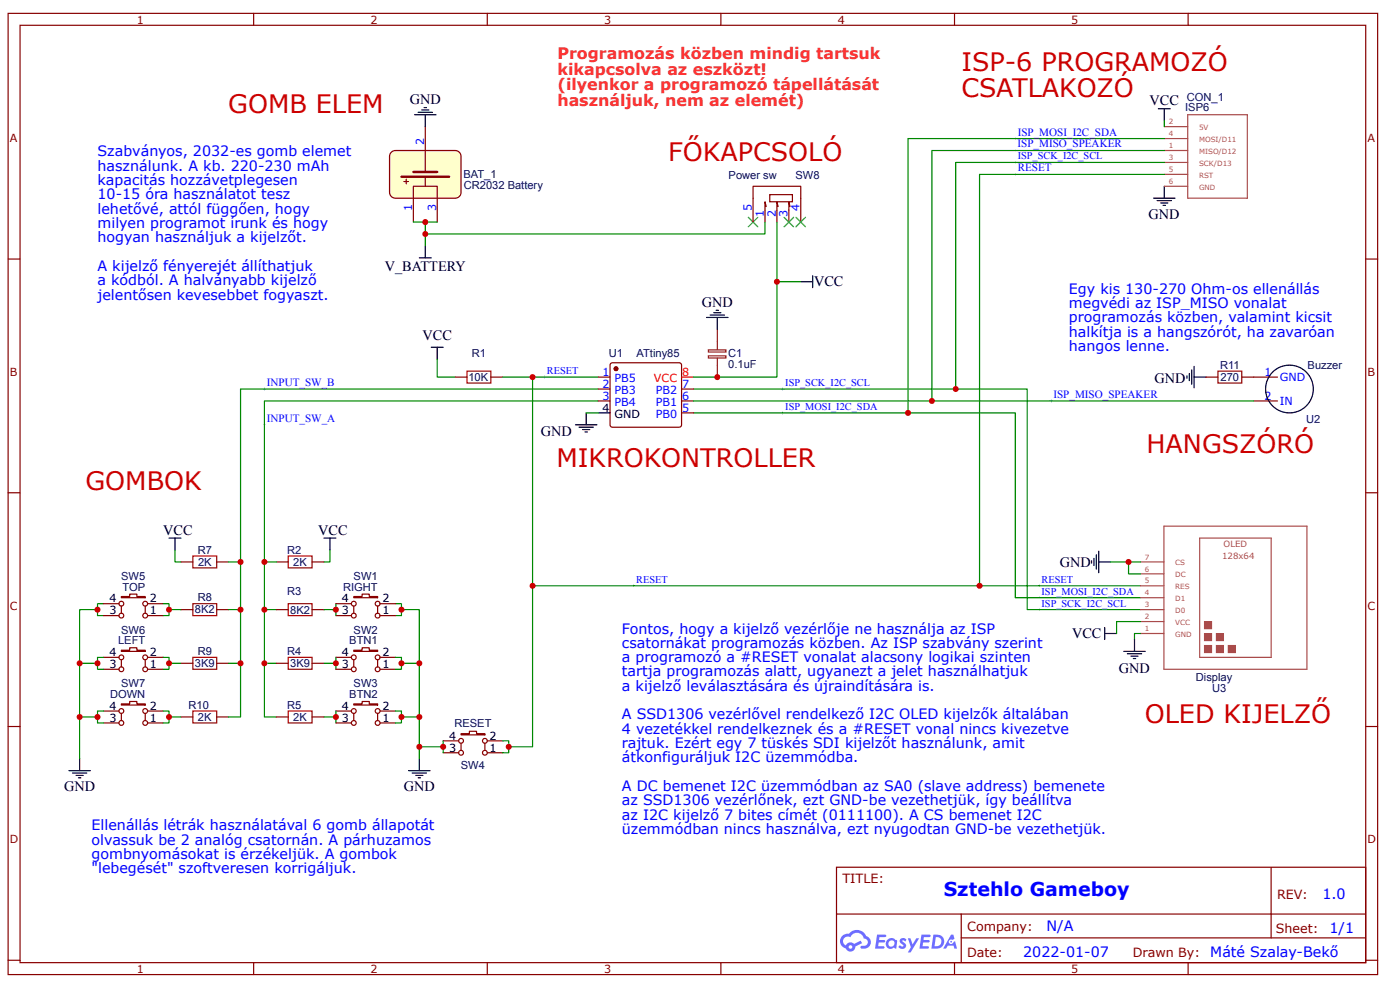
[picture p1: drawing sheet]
<svg xmlns="http://www.w3.org/2000/svg" width="297mm" height="210mm" viewBox="0 0 297 210" stroke-linecap="round" stroke-linejoin="round" font-family="sans-serif">
<g fill="none" stroke="#800" stroke-width=".25">
<path d="M1.7 2.8h290.2v203.6h-290.2zM4.2 5.4h285.2v198.5h-285.2zM53.8 2.8v2.6M103.3 2.8v2.6M152.8 2.8v2.6M202.3 2.8v2.6M251.8 2.8v2.6M1.7 54.9h2.5M289.4 54.9h2.5M1.7 104.4h2.5M289.4 104.4h2.5M1.7 153.9h2.5"/>
<path d="M289.4 153.9h2.5M177.3 183.7h112.1v20.2h-112.1zM177.3 193.6h112M203.7 198.6h85.6M203.7 193.6v10.1M269.4 183.7v14.9M1.7 203.4h2.5M53.8 203.9v2.5M103.3 203.9v2.5M152.8 203.9v2.5M202.3 203.9v2.5M251.8 203.9v2.5"/>
<path d="M289.4 203.4h2.5"/>
</g>
<g fill="#58f">
<path d="M190.9 198.8l.5-.1 .4 .1 .3 .2-.3 .4a.34 .34 0 0 0-.2-.2 .34 .34 0 0 0-.4 .1v.1a.85 .85 0 0 1 .7 .6 .85 .85 0 0 1-.3 .9l-.6 .1-.6-.4 .3-.4 .5 .3 .3-.1-.1-.2a.87 .87 0 0 1-.5-1.4z"/>
<path d="M192.4 198.7h.5l.5 1.3 .8-1.3h.6l-1.8 3h-.6l.6-1.1z"/>
<path d="M185.9 197.9h1.6l.3 .2-.1 .3-1.3 .1-.1 .6h1.1l.2 .3-.3 .2h-1.1l-.1 .8h1.2l.1 .3-.1 .2h-1.9z"/>
<path d="M195.3 197.9h1.6l.3 .2-.1 .3-1.3 .1-.1 .6h1.1l.2 .3-.3 .2h-1.1l-.1 .8h1.2l.2 .3-.2 .2h-1.9z"/>
<path d="M201.5 198h.5l.3 .8-.5 .3a.5 .5 0 0 0-.7 .2 .5 .5 0 0 0 .3 .7 .5 .5 0 0 0 .6-.5l.4-.2 .4 1.6h-.6l-.1-.6h-1.3l-.3 .6h-.6z"/>
<path d="M197.8 197.9l-.4 3h.9a1.51 1.51 0 0 0 1.8-1.5 1.51 1.51 0 0 0-1.8-1.5zM198.3 198.5a1 1 0 0 1 1.2 1 1 1 0 0 1-1.3 .9h-.2z"/>
<path d="M188 199.1a1.1 1.1 0 0 0-.1 1.5 1.1 1.1 0 0 0 1.6 .1l.4 .2 .2-1.6-.4-.2a1.07 1.07 0 0 0-1.7 0zM188.2 199.8a.67 .67 0 0 1 1.3 0 .67 .67 0 0 1-1.3 0z"/>
<path d="M178.5 198.2a1.56 1.56 0 0 0 .7 2.7 1.03 1.03 0 0 0 1.2 .6 1.03 1.03 0 0 0 .8-1l1.5-.7-.3-.6-1.4 .7a1.05 1.05 0 0 0-1.7 .3 1 1 0 0 1-.5-1.4 1 1 0 0 1 1.4-.3 1.52 1.52 0 0 1 1.6-.9 1.52 1.52 0 0 1 1.3 1.2 .82 .82 0 0 1 .8 1 .82 .82 0 0 1-1.2 .5 .31 .31 0 0 0-.4 .3 .31 .31 0 0 0 .3 .3 1.42 1.42 0 0 0 1.8-.9 1.42 1.42 0 0 0-.9-1.8 2.25 2.25 0 0 0-3.7-.4l-.8 .1zM179.8 200.6a.4 .4 0 0 1 .8 0 .4 .4 0 0 1-.8 0z"/>
<circle cx="201.5" cy="199.4" r=".19"/>
</g>
<path d="M159.6 47v-7.5h10.1v7.5M162.4 43.7l-.3-1v4.3M163.1 41.2h4.8v1.5h-4.8zM164.9 43.7l-.3-1v4.3M167.4 43.7l-.2-1v4.3M96.4 79.9h2.6M104 79.9h2.5M265.7 79.9h5M265.7 84.9h5" fill="none" stroke="#800" stroke-width=".25"/>
<g fill="none" stroke="#000" stroke-width=".25">
<path d="M245.5 23h2.5M246.7 23v2.6M246.7 39.5v2.5M244.4 42h4.6M245.2 42.5h3M246 43h1.5M246.5 43.5h.5M91.4 73.6h2.5M92.6 73.6v2.5M149.7 67.2h4.6M150.5 66.7h3M151.2 66.2h1.6"/>
<path d="M151.8 65.7h.5M152 67.2v2.6M121.9 90h4.6M122.7 90.5h3M123.5 91h1.5M124 91.5h.5M124.2 87.4v2.6"/>
<circle cx="273.2" cy="82.4" r="5.1"/>
</g>
<path d="M99 78.6h5v2.5h-5z" fill="none" stroke="#a00000" stroke-width=".25"/>
<path d="M147 87.4h68.2v39.2h26.5M147 82.4h70.7v46.7h24" fill="none" stroke="#080" stroke-width=".25"/>
<path d="M150.1 74.1h3.7v.5h-3.7zM150.1 75.4h3.7v.4h-3.7zM152 69.8v4.3M152 75.8v4.1" fill="none" stroke="#8d2323" stroke-width=".25"/>
<g fill="#000">
<path d="M158.6 46l2 2zM160.6 46l-2 2z"/>
<path d="M166.1 46l2.1 2zM166.1 48l2.1-2z"/>
<path d="M168.7 46l2 2zM170.7 46l-2 2z"/>
</g>
<path d="M158.6 46l2 2M160.6 46l-2 2M166.1 46l2.1 2M168.2 46l-2.1 2M168.7 46l2 2M170.7 46l-2 2" fill="none" stroke="#3c3" stroke-width=".25"/>
<circle cx="130.5" cy="78.1" r=".38" fill="#800"/>
<g fill="none" stroke="#800" stroke-width=".25">
<path d="M129.4 77l.4-.2h14.1l.4 .2 .1 .3v12.7l-.1 .3-.4 .2h-14.1l-.4-.2-.1-.3v-12.7z"/>
<circle cx="130.5" cy="78.1" r=".38"/>
</g>
<circle cx="130.5" cy="78.1" r=".38" fill="#800"/>
<g fill="none" stroke="#800" stroke-width=".25">
<path d="M90.1 26.8v5.1M87.6 42v5M92.6 42v5M126.7 79.9h2.6M255.6 79.9h2.5M263.1 79.9h2.6M126.7 82.4h2.6M126.7 84.9h2.6M144.4 82.4h2.6M144.4 84.9h2.6M144.4 87.4h2.6"/>
<circle cx="130.5" cy="78.1" r=".38"/>
</g>
<path d="M88.9 54.6h2.5M90.1 52.1v2.5M169.7 59.7h2.5M172.2 58.4v2.5M251.5 79.6v.5M252 79.1v1.5M252.5 78.4v3M253 79.9h2.6M253 77.6v4.5M126.7 87.4h2.6" fill="none" stroke="#000" stroke-width=".25"/>
<path d="M144.4 79.9h2.6" fill="none" stroke="#f00" stroke-width=".25"/>
<path d="M164.6 59.7v20.2h-17.6M164.6 47v12.7h5.1M106.5 79.9h20.2M124.2 87.4h2.5M126.7 82.4h-75.7v46.7M126.7 84.9h-70.7v44.2M147 84.9h118.7" fill="none" stroke="#080" stroke-width=".25"/>
<path d="M258.1 78.6h5v2.5h-5z" fill="none" stroke="#a00000" stroke-width=".25"/>
<path d="M82.9 32.2l.9-.3h12.6a1.26 1.26 0 0 1 1.3 1.2v7.6a1.26 1.26 0 0 1-1.3 1.3h-12.6a1.26 1.26 0 0 1-1.3-1.3v-7.6z" fill="#ffc"/>
<g fill="none" stroke="#800" stroke-width=".25">
<path d="M82.9 32.2l.9-.3h12.6a1.26 1.26 0 0 1 1.3 1.2v7.6a1.26 1.26 0 0 1-1.3 1.3h-12.6a1.26 1.26 0 0 1-1.3-1.3v-7.6zM85.6 38.4h1M86.1 37.9v1M90.1 31.9v4.5M90.1 37.4v2.1M87.6 42v-2.5h5v2.5M38.3 119h2.6M45.9 119h2.5M58.6 119h2.5M66.1 119h2.6M21.9 130.4h3.3M21.9 127.9h3.3"/>
<path d="M21.9 139.2h3.3M25.7 126.3h1.8v-.5h1.5v.5h1.8v.3h-5.1zM25.7 137.7h1.8v-.5h1.5v.5h1.8v.3h-5.1zM25.7 128.4v1.5M25.7 139.7v1.5M30.8 128.4v1.5M30.8 139.7v1.5M31.3 130.4h3.3M31.3 127.9h3.3M31.3 139.2h3.3M38.3 129.1h2.6M45.9 129.1h2.5"/>
<path d="M58.6 129.1h2.5M66.1 129.1h2.6M71.2 130.4h3.3M71.2 127.9h3.3M71.2 139.2h3.3M75 126.3h1.7v-.5h1.6v.5h1.7v.3h-5zM75 137.7h1.7v-.5h1.6v.5h1.7v.3h-5zM75 128.4v1.5M75 139.7v1.5M80 128.4v1.5M80 139.7v1.5M80.5 130.4h3.3"/>
<path d="M80.5 127.9h3.3M80.5 139.2h3.3M21.9 141.7h3.3M21.9 153.1h3.3M21.9 150.6h3.3M25.7 149.1h1.8v-.5h1.5v.5h1.8v.2h-5.1zM25.7 151.1v1.5M30.8 151.1v1.5M31.3 141.7h3.3M31.3 153.1h3.3M31.3 150.6h3.3M38.3 151.9h2.6"/>
<path d="M38.3 140.5h2.6M45.9 151.9h2.5M45.9 140.5h2.5M58.6 151.9h2.5M58.6 140.5h2.5M66.1 151.9h2.6M66.1 140.5h2.6M71.2 141.7h3.3M71.2 153.1h3.3M71.2 150.6h3.3M75 149.1h1.7v-.5h1.6v.5h1.7v.2h-5zM75 151.1v1.5"/>
<path d="M80 151.1v1.5M80.5 141.7h3.3M80.5 153.1h3.3M80.5 150.6h3.3"/>
<circle cx="25.7" cy="127.9" r=".51"/>
<circle cx="25.7" cy="130.4" r=".51"/>
<circle cx="25.7" cy="139.2" r=".51"/>
<circle cx="30.8" cy="127.9" r=".51"/>
<circle cx="30.8" cy="139.2" r=".51"/>
<circle cx="30.8" cy="130.4" r=".51"/>
<circle cx="75" cy="127.9" r=".51"/>
<circle cx="75" cy="130.4" r=".51"/>
<circle cx="75" cy="139.2" r=".51"/>
<circle cx="80" cy="127.9" r=".51"/>
<circle cx="80" cy="139.2" r=".51"/>
<circle cx="80" cy="130.4" r=".51"/>
<circle cx="25.7" cy="141.7" r=".51"/>
<circle cx="25.7" cy="153.1" r=".51"/>
<circle cx="25.7" cy="150.6" r=".51"/>
<circle cx="30.8" cy="141.7" r=".51"/>
<circle cx="30.8" cy="150.6" r=".51"/>
<circle cx="30.8" cy="153.1" r=".51"/>
<circle cx="75" cy="153.1" r=".51"/>
<circle cx="75" cy="141.7" r=".51"/>
<circle cx="75" cy="150.6" r=".51"/>
<circle cx="80" cy="141.7" r=".51"/>
<circle cx="80" cy="153.1" r=".51"/>
<circle cx="80" cy="150.6" r=".51"/>
</g>
<path d="M85.1 37.4h10.1M87.6 36.4h5" fill="none" stroke="#800" stroke-width=".51"/>
<g fill="none" stroke="#000" stroke-width=".25">
<path d="M87.8 24.3h4.6M88.6 23.8h3M89.4 23.3h1.5M89.9 22.8h.5M90.1 24.3v2.5M35.8 114h2.5M37.1 114v2.5M68.7 114h2.5M69.9 114v2.5M234.1 134.2h2.5M234.1 132.9v2.5M14.6 163.2h4.5"/>
<path d="M15.4 163.7h3M16.1 164.2h1.5M16.6 164.7h.5M16.9 160.7v2.5M86.6 163.2h4.5M87.3 163.7h3.1M88.1 164.2h1.5M88.6 164.7h.5M88.9 160.7v2.5"/>
</g>
<g fill="none" stroke="#a54b4b" stroke-width=".25">
<path d="M246.7 26.8h5M246.7 29.4h5M246.7 31.9h5M246.7 34.4h5M246.7 36.9h5M246.7 39.5h5M251.7 24.3h12.6v17.7h-12.6zM241.7 119h4.9M246.6 111.4h30.4v30.3h-30.4zM254.2 114h15.2v25.2h-15.2zM241.7 134.2h4.9M241.7 131.6h4.9"/>
<path d="M241.7 129.1h4.9M241.7 126.6h4.9M241.7 124.1h4.9M241.7 121.5h4.9"/>
</g>
<g fill="none" stroke="#080" stroke-width=".25">
<path d="M246.7 36.9h-39.1v87.2h34.1M246.7 34.4h-44.2v48M246.7 31.9h-49.2v53M246.7 29.4h-54.3v58M246.7 25.6v1.2M92.6 76.1v3.8h3.8M37.1 116.5v2.5h1.2M48.4 119h2.6M56 119h2.6M69.9 116.5v2.5h-1.2M20.7 129.1h-3.8v31.6M21.9 127.9h-1.2v2.5h1.2"/>
<path d="M21.9 139.2h-1.2v2.5h1.2M34.6 127.9h1.2v1.2h2.5M34.6 139.2h1.2v1.3h2.5M35.8 129.1v1.3h-1.2M48.4 129.1h2.6v22.8h-2.6M58.6 129.1h-2.6v22.8h2.6M71.2 127.9v1.2h-2.5M71.2 139.2v1.3h-2.5M71.2 129.1v1.3M83.8 127.9h1.3v2.5h-1.3M83.8 139.2h1.3v2.5h-1.3M85.1 129.1h3.8v31.6"/>
<path d="M16.9 140.5h3.8M16.9 151.9h3.8M21.9 150.6h-1.2v2.5h1.2M34.6 150.6h1.2v1.3h2.5M35.8 140.5v1.2h-1.2M35.8 151.9v1.2h-1.2M48.4 140.5h2.6M56 140.5h2.6M71.2 150.6v1.3h-2.5M71.2 140.5v1.2M71.2 151.9v1.2M83.8 150.6h1.3v2.5h-1.3"/>
<path d="M85.1 140.5h3.8M85.1 151.9h3.8"/>
</g>
<path d="M40.9 117.8h5v2.5h-5zM61.1 117.8h5v2.5h-5zM40.9 139.2h5v2.5h-5zM40.9 127.9h5v2.5h-5zM61.1 127.9h5v2.5h-5zM61.1 139.2h5v2.5h-5zM40.9 150.6h5v2.5h-5zM61.1 150.6h5v2.5h-5z" fill="none" stroke="#a00000" stroke-width=".25"/>
<path d="M255.2 136.7h1.5v1.5h-1.5z" fill="#a54b4b"/>
<path d="M255.2 136.7h1.5v1.5h-1.5z" fill="none" stroke="#a54b4b" stroke-width=".21"/>
<path d="M255.2 134.2h1.5v1.5h-1.5z" fill="#a54b4b"/>
<path d="M255.2 134.2h1.5v1.5h-1.5z" fill="none" stroke="#a54b4b" stroke-width=".21"/>
<path d="M257.8 136.7h1.5v1.5h-1.5z" fill="#a54b4b"/>
<path d="M257.8 136.7h1.5v1.5h-1.5z" fill="none" stroke="#a54b4b" stroke-width=".21"/>
<path d="M255.2 131.6h1.5v1.6h-1.5z" fill="#a54b4b"/>
<path d="M255.2 131.6h1.5v1.6h-1.5z" fill="none" stroke="#a54b4b" stroke-width=".21"/>
<path d="M260.3 136.7h1.5v1.5h-1.5z" fill="#a54b4b"/>
<path d="M260.3 136.7h1.5v1.5h-1.5z" fill="none" stroke="#a54b4b" stroke-width=".21"/>
<path d="M257.8 134.2h1.5v1.5h-1.5z" fill="#a54b4b"/>
<path d="M257.8 134.2h1.5v1.5h-1.5z" fill="none" stroke="#a54b4b" stroke-width=".21"/>
<path d="M87.6 47h5M90.1 47v5.1M162.1 47v2.6h-72M112.9 79.9v44.2h94.7M235.4 119h3.7v2.5h2.6M239.1 119h2.6M112.9 124.1v34.1h-5.1M241.7 134.2h-1.3v1.2M241.7 131.6h-5.1v2.6M88.9 158.2h5M93.9 156.9v2.5M106.5 156.9h1.3v2.5h-1.3" fill="none" stroke="#080" stroke-width=".25"/>
<path d="M231.3 118.8v.5M231.8 118.3v1.5M232.3 117.5v3M232.8 119h2.6M232.8 116.7v4.6M238.1 138h4.6M238.9 138.5h3M239.7 139h1.5M240.2 139.5h.5M240.4 135.4v2.6" fill="none" stroke="#000" stroke-width=".25"/>
<g fill="none" stroke="#800" stroke-width=".25">
<path d="M93.9 159.4h3.3M93.9 156.9h3.3M97.7 155.4h1.8v-.5h1.5v.5h1.8v.2h-5.1zM97.7 157.4v1.5M102.8 157.4v1.5M103.3 159.4h3.2M103.3 156.9h3.2"/>
<circle cx="97.7" cy="159.4" r=".51"/>
<circle cx="97.7" cy="156.9" r=".51"/>
<circle cx="102.8" cy="159.4" r=".51"/>
<circle cx="102.8" cy="156.9" r=".51"/>
</g>
<g fill="#000">
<path d="M215.2 34.2v.5zM214.9 34.4h.5z"/>
<path d="M215.2 31.6v.5zM214.9 31.9h.5z"/>
<path d="M215.2 29.1v.5zM214.9 29.4h.5z"/>
<path d="M215.2 36.7v.5zM214.9 36.9h.5z"/>
<path d="M115.4 79.6v.5zM115.1 79.9h.5z"/>
<path d="M56 82.1v.5zM55.8 82.4h.5z"/>
<path d="M56 89.7v.5zM55.8 90h.5z"/>
<path d="M165.9 87.2v.5zM165.6 87.4h.5z"/>
<path d="M165.9 82.1v.5zM165.6 82.4h.5z"/>
<path d="M222.7 84.7v.5zM222.5 84.9h.5z"/>
<path d="M134.3 123.8v.5zM134.1 124.1h.5z"/>
<path d="M220.2 123.8v.5zM219.9 124.1h.6z"/>
<path d="M220.2 126.3v.5zM219.9 126.6h.6z"/>
<path d="M220.2 128.9v.5zM219.9 129.1h.6z"/>
</g>
<g fill="#c00">
<circle cx="152" cy="79.9" r=".63"/>
<circle cx="35.8" cy="129.1" r=".63"/>
<circle cx="71.2" cy="129.1" r=".63"/>
<circle cx="56" cy="140.5" r=".63"/>
<circle cx="51" cy="140.5" r=".63"/>
<circle cx="71.2" cy="140.5" r=".63"/>
<circle cx="71.2" cy="151.9" r=".63"/>
<circle cx="35.8" cy="140.5" r=".63"/>
<circle cx="35.8" cy="151.9" r=".63"/>
<circle cx="85.1" cy="129.1" r=".63"/>
<circle cx="85.1" cy="140.5" r=".63"/>
<circle cx="88.9" cy="140.5" r=".63"/>
<circle cx="85.1" cy="151.9" r=".63"/>
<circle cx="88.9" cy="151.9" r=".63"/>
<circle cx="20.7" cy="129.1" r=".63"/>
<circle cx="20.7" cy="140.5" r=".63"/>
<circle cx="16.9" cy="140.5" r=".63"/>
<circle cx="20.7" cy="151.9" r=".63"/>
<circle cx="16.9" cy="151.9" r=".63"/>
<circle cx="107.8" cy="158.2" r=".63"/>
<circle cx="239.1" cy="119" r=".63"/>
<circle cx="56" cy="129.1" r=".63"/>
<circle cx="56" cy="119" r=".63"/>
<circle cx="51" cy="129.1" r=".63"/>
<circle cx="51" cy="119" r=".63"/>
<circle cx="202.5" cy="82.4" r=".63"/>
<circle cx="197.5" cy="84.9" r=".63"/>
<circle cx="192.4" cy="87.4" r=".63"/>
<circle cx="164.6" cy="59.7" r=".63"/>
<circle cx="90.1" cy="47" r=".63"/>
<circle cx="90.1" cy="49.6" r=".63"/>
<circle cx="93.9" cy="158.2" r=".63"/>
<circle cx="88.9" cy="158.2" r=".63"/>
<circle cx="112.9" cy="79.9" r=".63"/>
<circle cx="207.6" cy="124.1" r=".63"/>
<circle cx="112.9" cy="124.1" r=".63"/>
</g>
<g font-size="5.4" fill="#c00">
<text x="203.7" y="15.1">ISP-6 PROGRAMOZÓ</text>
<text x="48.4" y="23.9">GOMB ELEM</text>
<text x="203.7" y="20.5">CSATLAKOZÓ</text>
<text x="141.6" y="34">FŐKAPCSOLÓ</text>
<text x="243" y="95.9">HANGSZÓRÓ</text>
<text x="117.9" y="98.8">MIKROKONTROLLER</text>
<text x="18.1" y="103.9">GOMBOK</text>
<text x="242.6" y="153.1">OLED KIJELZŐ</text>
</g>
<text font-size="4" fill="#00f" x="200" y="189.7">Sztehlo Gameboy</text>
<g font-size="3.4" fill="#f33">
<text x="118.1" y="12.4">Programozás közben mindig tartsuk</text>
<text x="118.1" y="15.8">kikapcsolva az eszközt!</text>
<text x="118.1" y="19.2">(ilyenkor a programozó tápellátását</text>
<text x="118.1" y="22.5">használjuk, nem az elemét)</text>
</g>
<g font-size="3">
<text x="86.8" y="21.9">GND</text>
<text x="243.6" y="22.3">VCC</text>
<text x="243.4" y="46.4">GND</text>
<text x="81.5" y="57.4">V_BATTERY</text>
<text x="148.7" y="64.9">GND</text>
<text x="172.5" y="60.7">VCC</text>
<text x="89.5" y="72">VCC</text>
<text x="244.7" y="81.1">GND</text>
<text x="114.6" y="92.3">GND</text>
<text x="34.6" y="113.2">VCC</text>
<text x="67.4" y="113.2">VCC</text>
<text x="224.6" y="120">GND</text>
<text x="227.2" y="135.2">VCC</text>
<text x="237.1" y="142.5">GND</text>
<text x="13.6" y="167.6">GND</text>
<text x="85.6" y="167.6">GND</text>
</g>
<g font-size="3" fill="#00f">
<text x="20.7" y="33.1">Szabványos, 2032-es gomb elemet</text>
<text x="20.7" y="36.2">használunk. A kb. 220-230 mAh</text>
<text x="20.7" y="39.2">kapacitás hozzávetplegesen</text>
<text x="20.7" y="42.2">10-15 óra használatot tesz</text>
<text x="20.7" y="45.3">lehetővé, attól függően, hogy</text>
<text x="20.7" y="48.3">milyen programot írunk és hogy</text>
<text x="20.7" y="51.3">hogyan használjuk a kijelzőt.</text>
<text x="20.7" y="57.4">A kijelző fényerejét állíthatjuk</text>
<text x="20.7" y="60.4">a kódból. A halványabb kijelző</text>
<text x="20.7" y="63.5">jelentősen kevesebbet fogyaszt.</text>
<text x="226.5" y="62.2">Egy kis 130-270 Ohm-os ellenállás</text>
<text x="226.5" y="65.2">megvédi az ISP_MISO vonalat</text>
<text x="226.5" y="68.3">programozás közben, valamint kicsit</text>
<text x="226.5" y="71.3">halkítja is a hangszórót, ha zavaróan</text>
<text x="226.5" y="74.3">hangos lenne.</text>
<text x="131.8" y="134.2">Fontos, hogy a kijelző vezérlője ne használja az ISP</text>
<text x="131.8" y="137.2">csatornákat programozás közben. Az ISP szabvány szerint</text>
<text x="131.8" y="140.2">a programozó a #RESET vonalat alacsony logikai szinten</text>
<text x="131.8" y="143.3">tartja programozás alatt, ugyanezt a jelet használhatjuk</text>
<text x="131.8" y="146.3">a kijelző leválasztására és újraindítására is.</text>
<text x="131.8" y="152.4">A SSD1306 vezérlővel rendelkező I2C OLED kijelzők általában</text>
<text x="131.8" y="155.4">4 vezetékkel rendelkeznek és a #RESET vonal nincs kivezetve</text>
<text x="131.8" y="158.4">rajtuk. Ezért egy 7 tüskés SDI kijelzőt használunk, amit</text>
<text x="131.8" y="161.5">átkonfiguráljuk I2C üzemmódba.</text>
<text x="131.8" y="167.5">A DC bemenet I2C üzemmódban az SA0 (slave address) bemenete</text>
<text x="131.8" y="170.5">az SSD1306 vezérlőnek, ezt GND-be vezethetjük, így beállítva</text>
<text x="131.8" y="173.6">az I2C kijelző 7 bites címét (0111100). A CS bemenet I2C</text>
<text x="19.4" y="175.9">Ellenállás létrák használatával 6 gomb állapotát</text>
<text x="19.4" y="178.9">olvassuk be 2 analóg csatornán. A párhuzamos</text>
<text x="131.8" y="176.6">üzemmódban nincs használva, ezt nyugodtan GND-be vezethetjük.</text>
<text x="19.4" y="181.9">gombnyomásokat is érzékeljük. A gombok</text>
<text x="19.4" y="184.9">&quot;lebegését&quot; szoftveresen korrigáljuk.</text>
<text x="280.2" y="190.3">1.0</text>
<text x="221.8" y="197.2">N/A</text>
<text x="281.7" y="197.7">1/1</text>
<text x="216.8" y="202.7">2022-01-07</text>
<text x="256.5" y="202.7">Máté Szalay-Bekő</text>
</g>
<g font-size="2.7" fill="#800">
<text x="178.5" y="187">TITLE:</text>
<text x="270.6" y="190.3">REV:</text>
<text x="204.9" y="197.1">Company:</text>
<text x="270.4" y="197.6">Sheet:</text>
<text x="204.9" y="202.6">Date:</text>
<text x="240.1" y="202.7">Drawn By:</text>
</g>
<g font-size="2.4" fill="#800">
<text x="29" y="5">1</text>
<text x="78.5" y="5">2</text>
<text x="128" y="5">3</text>
<text x="177.5" y="5">4</text>
<text x="227" y="5">5</text>
<text x="2.1" y="30.1">A</text>
<text x="289.8" y="30.1">A</text>
<text x="2.1" y="79.6">B</text>
<text x="289.8" y="79.6">B</text>
<text x="2.1" y="129.1">C</text>
<text x="289.8" y="129.1">C</text>
<text x="2.1" y="178.6">D</text>
<text x="289.8" y="178.6">D</text>
<text x="29" y="206">1</text>
<text x="78.5" y="206">2</text>
<text x="128" y="206">3</text>
<text x="177.5" y="206">4</text>
<text x="227" y="206">5</text>
</g>
<g font-size="2.4" fill="#000080">
<text x="251.2" y="23.5">ISP6</text>
<text x="251.5" y="21.3">CON_1</text>
<text x="98.2" y="37.7">BAT_1</text>
<text x="98.3" y="40.1">CR2032 Battery</text>
<text x="154.4" y="37.9">Power sw</text>
<text x="168.6" y="37.9">SW8</text>
<text x="100" y="75.6">R1</text>
<text x="129" y="75.6">U1</text>
<text x="134.9" y="75.6">ATtiny85</text>
<text x="154.3" y="77.9">0.1uF</text>
<text x="154.3" y="75.7">C1</text>
<text x="99.3" y="80.7">10K</text>
<text x="258.5" y="78.2">R11</text>
<text x="258.6" y="80.7">270</text>
<text x="277.1" y="78.2">Buzzer</text>
<text x="276.8" y="89.5">U2</text>
<text x="41.9" y="117.3">R7</text>
<text x="42" y="119.8">2K</text>
<text x="60.8" y="117.3">R2</text>
<text x="62.1" y="119.8">2K</text>
<text x="25.7" y="122.8">SW5</text>
<text x="26" y="125.1">TOP</text>
<text x="72.7" y="125.1">RIGHT</text>
<text x="74.9" y="122.8">SW1</text>
<text x="41.3" y="129.9">8K2</text>
<text x="41.9" y="127.4">R8</text>
<text x="60.8" y="126.1">R3</text>
<text x="61.5" y="129.9">8K2</text>
<text x="25" y="136.4">LEFT</text>
<text x="25.7" y="134.2">SW6</text>
<text x="74" y="136.4">BTN1</text>
<text x="74.9" y="134.2">SW2</text>
<text x="41.3" y="141.2">3K9</text>
<text x="41.9" y="138.7">R9</text>
<text x="60.8" y="138.7">R4</text>
<text x="61.5" y="141.2">3K9</text>
<text x="23.3" y="147.8">DOWN</text>
<text x="25.7" y="145.5">SW7</text>
<text x="74" y="147.8">BTN2</text>
<text x="74.9" y="145.5">SW3</text>
<text x="253.4" y="144.3">Display</text>
<text x="256.9" y="146.5">U3</text>
<text x="40" y="150.1">R10</text>
<text x="41.9" y="152.6">2K</text>
<text x="60.8" y="150.1">R5</text>
<text x="62.1" y="152.6">2K</text>
<text x="96.3" y="153.9">RESET</text>
<text x="97.7" y="162.8">SW4</text>
</g>
<g font-size="2.4" fill="#00f">
<text x="215.7" y="28.7">ISP_MOSI_I2C_SDA</text>
<text x="89.9" y="30.6" transform="rotate(-90 89.9 30.6)">2</text>
<text x="215.6" y="31.2">ISP_MISO_SPEAKER</text>
<text x="215.7" y="36.3">RESET</text>
<text x="87.3" y="44.7" transform="rotate(-90 87.3 44.7)">1</text>
<text x="92.4" y="44.7" transform="rotate(-90 92.4 44.7)">3</text>
<text x="159.3" y="44.7" transform="rotate(-90 159.3 44.7)">5</text>
<text x="161.9" y="46" transform="rotate(-90 161.9 46)">1</text>
<text x="164.4" y="46" transform="rotate(-90 164.4 46)">2</text>
<text x="166.9" y="46" transform="rotate(-90 166.9 46)">3</text>
<text x="169.4" y="44.7" transform="rotate(-90 169.4 44.7)">4</text>
<text x="56.5" y="81.8">INPUT_SW_B</text>
<text x="127.6" y="79.6">1</text>
<text x="127.6" y="82.1">2</text>
<text x="130.2" y="80.9">PB5</text>
<text x="130.2" y="83.4">PB3</text>
<text x="139" y="83.4">PB2</text>
<text x="144.6" y="82.1">7</text>
<text x="268" y="79.6">1</text>
<text x="271.2" y="80.6">GND</text>
<text x="56.5" y="89.3">INPUT_SW_A</text>
<text x="127.6" y="84.7">3</text>
<text x="130.2" y="85.9">PB4</text>
<text x="139" y="88.5">PB0</text>
<text x="139" y="85.9">PB1</text>
<text x="144.6" y="87.2">5</text>
<text x="144.6" y="84.7">6</text>
<text x="223.2" y="84.3">ISP_MISO_SPEAKER</text>
<text x="268" y="84.7">2</text>
<text x="271.2" y="85.7">IN</text>
</g>
<g font-size="2.4" fill="#f00">
<text x="138.6" y="80.9">VCC</text>
<text x="144.6" y="79.6">8</text>
</g>
<g font-size="2.4">
<text x="127.6" y="87.2">4</text>
<text x="130.2" y="88.5">GND</text>
<text x="23.2" y="130.1">3</text>
<text x="23.2" y="127.6">4</text>
<text x="31.8" y="130.1">1</text>
<text x="31.8" y="127.6">2</text>
<text x="72.5" y="130.1">3</text>
<text x="72.5" y="127.6">4</text>
<text x="81" y="130.1">1</text>
<text x="81" y="127.6">2</text>
<text x="23.2" y="141.5">3</text>
<text x="23.2" y="139">4</text>
<text x="31.8" y="141.5">1</text>
<text x="31.8" y="139">2</text>
<text x="72.5" y="141.5">3</text>
<text x="72.5" y="139">4</text>
<text x="81" y="141.5">1</text>
<text x="81" y="139">2</text>
<text x="23.2" y="152.9">3</text>
<text x="23.2" y="150.3">4</text>
<text x="31.8" y="152.9">1</text>
<text x="31.8" y="150.3">2</text>
<text x="72.5" y="152.9">3</text>
<text x="72.5" y="150.3">4</text>
<text x="81" y="152.9">1</text>
<text x="81" y="150.3">2</text>
<text x="95.2" y="159.2">3</text>
<text x="95.2" y="156.7">4</text>
<text x="103.8" y="159.2">1</text>
<text x="103.8" y="156.7">2</text>
</g>
<g font-size="2.2" fill="#00f">
<text x="215.7" y="33.8">ISP_SCK_I2C_SCL</text>
<text x="115.9" y="79.2">RESET</text>
<text x="166.4" y="81.8">ISP_SCK_I2C_SCL</text>
<text x="166.4" y="86.8">ISP_MOSI_I2C_SDA</text>
<text x="134.8" y="123.4">RESET</text>
<text x="220.7" y="123.4">RESET</text>
<text x="220.7" y="126">ISP_MOSI_I2C_SDA</text>
<text x="220.7" y="128.5">ISP_SCK_I2C_SCL</text>
</g>
<g font-size="1.8" fill="#a54b4b">
<text x="259" y="118.3">128x64</text>
<text x="259.3" y="115.8">OLED</text>
</g>
<g font-size="1.5" fill="#a54b4b">
<text x="247.7" y="26.3">2</text>
<text x="247.7" y="28.9">4</text>
<text x="254.1" y="27.6">5V</text>
<text x="247.7" y="31.4">1</text>
<text x="247.7" y="33.9">3</text>
<text x="254.1" y="30.1">MOSI/D11</text>
<text x="254.1" y="32.6">MISO/D12</text>
<text x="254.1" y="35.1">SCK/D13</text>
<text x="247.7" y="36.4">5</text>
<text x="247.7" y="39">6</text>
<text x="254.1" y="37.7">RST</text>
<text x="254.1" y="40.2">GND</text>
<text x="242.6" y="118.5">7</text>
<text x="249" y="119.8">CS</text>
<text x="242.6" y="123.6">5</text>
<text x="242.6" y="121">6</text>
<text x="249" y="124.8">RES</text>
<text x="249" y="122.3">DC</text>
<text x="242.6" y="131.2">2</text>
<text x="242.6" y="128.6">3</text>
<text x="242.6" y="126.1">4</text>
<text x="249" y="129.9">D0</text>
<text x="249" y="127.3">D1</text>
<text x="242.6" y="133.7">1</text>
<text x="249" y="134.9">GND</text>
<text x="249" y="132.4">VCC</text>
</g>
</svg>
